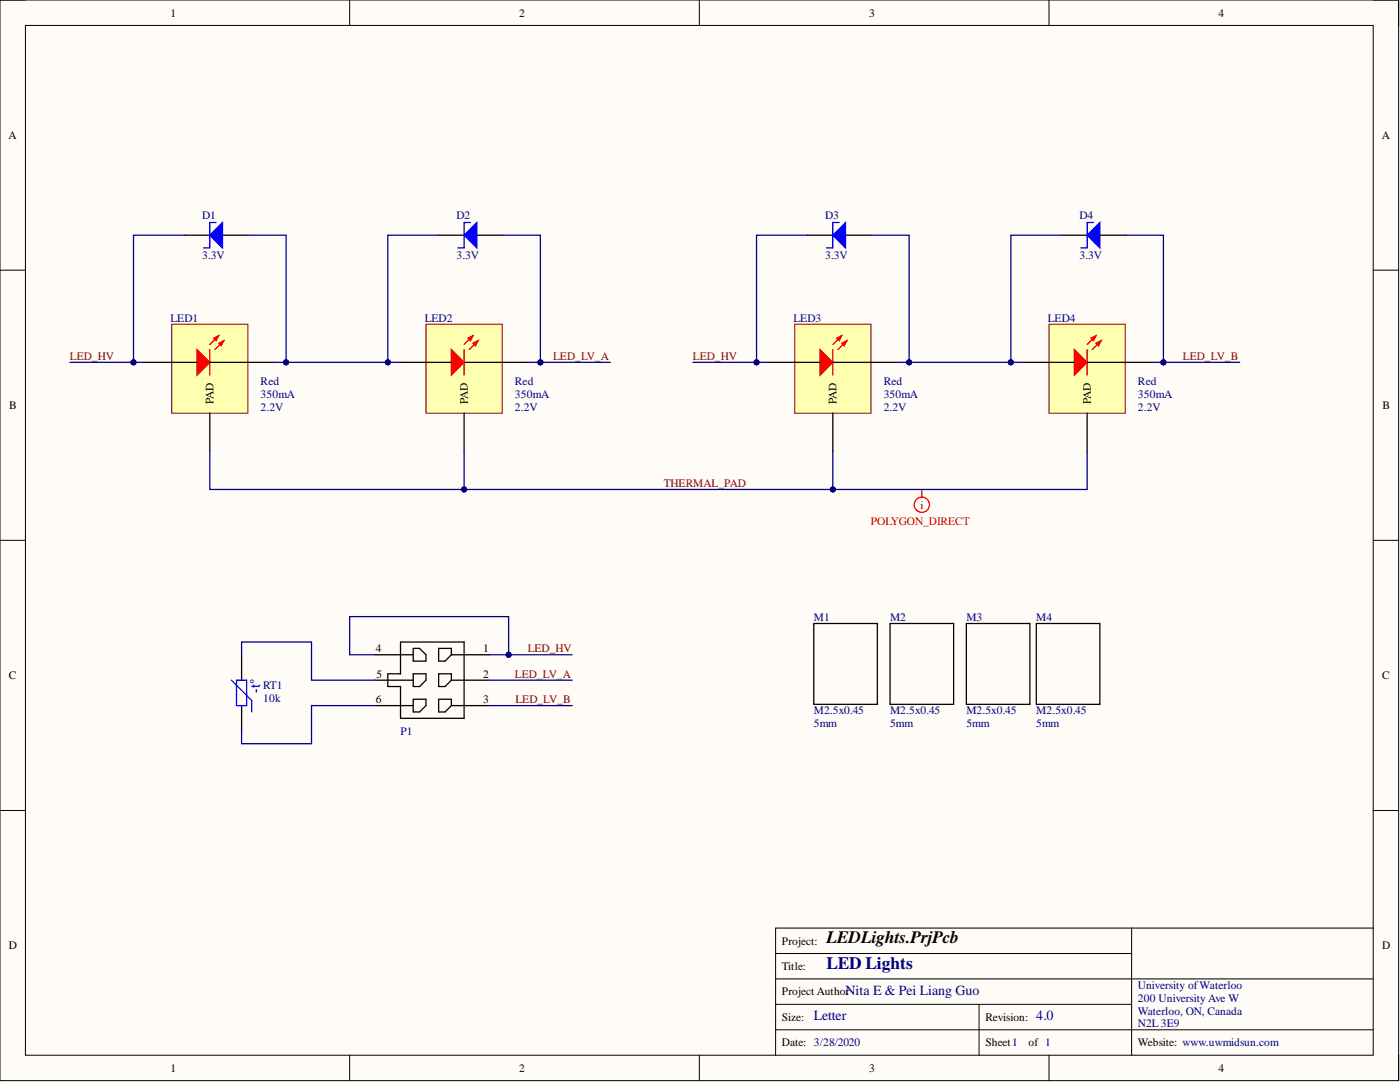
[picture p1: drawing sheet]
<svg xmlns="http://www.w3.org/2000/svg" width="279mm" height="216mm" viewBox="0 0 279 216" stroke-linecap="round" stroke-linejoin="round" font-family="sans-serif">
<path d="M0 0h279.1v215.6h-279.1z" fill-rule="evenodd" fill="#fffcf8"/>
<path d="M0 0h279.1v215.6h-279.1z" fill="none" stroke="#000" stroke-width=".2"/>
<path d="M5.1 5.1h269v205.5h-269z" fill-rule="evenodd" fill="#fffcf8"/>
<g fill="none" stroke="#000" stroke-width=".2">
<path d="M0 0h5.1M5.1 5.1h269v205.5h-269zM69.8 0v5.1M139.6 0v5.1M209.3 0v5.1M274.1 0h5v5.1M0 53.9h5.1M274.1 53.9h5M0 107.8h5.1M274.1 107.8h5M0 161.7h5.1M274.1 161.7h5"/>
<path d="M154.8 195.3h119.3M154.8 190.3h71M225.8 185.2v25.4M274.1 185.2h-119.3v25.4M69.8 210.6v5M139.6 210.6v5M154.8 200.4h71M154.8 205.5h119.3M195.4 200.4v10.2M209.3 210.6v5M279.1 210.6v5"/>
</g>
<path d="M34.3 64.7h15.2v17.7h-15.2z" fill-rule="evenodd" fill="#ffffb0"/>
<path d="M34.3 64.7h15.2v17.7h-15.2z" fill="none" stroke="#800000" stroke-width=".2"/>
<path d="M29.2 72.3h5.1M49.5 72.3h5.1" fill="none" stroke="#000" stroke-width=".25"/>
<path d="M39.3 69.8l2.6 2.5-2.6 2.5z" fill="#f00"/>
<path d="M39.3 69.8l2.6 2.5-2.6 2.5zM43.6 67l-1.7 1.7M44.7 68l-1.8 1.8" fill="none" stroke="#f00" stroke-width=".25"/>
<path d="M43.6 68.5l1.1-.5-.5 1z" fill="#f00"/>
<path d="M43.6 68.5l1.1-.5-.5 1z" fill="none" stroke="#f00" stroke-width=".25"/>
<path d="M42.6 67.5l1-.5-.5 1z" fill="#f00"/>
<path d="M41.9 69.8v5M42.6 67.5l1-.5-.5 1z" fill="none" stroke="#f00" stroke-width=".25"/>
<path d="M36.8 46.9h5.1M44.4 46.9h5.1M34.3 72.3h5M41.9 72.3h7.6M41.9 82.4v7.7" fill="none" stroke="#000" stroke-width=".25"/>
<path d="M41.9 46.9l2.5-2.5v5.1z" fill="#00f"/>
<path d="M41.9 46.9l2.5-2.5v5.1zM43.1 44.4h-1.2v5.1h-1.3" fill="none" stroke="#00f" stroke-width=".25"/>
<path d="M85 64.7h15.2v17.7h-15.2z" fill-rule="evenodd" fill="#ffffb0"/>
<path d="M85 64.7h15.2v17.7h-15.2z" fill="none" stroke="#800000" stroke-width=".2"/>
<path d="M79.9 72.3h5.1M100.2 72.3h5.1" fill="none" stroke="#000" stroke-width=".25"/>
<path d="M90.1 69.8l2.5 2.5-2.5 2.5z" fill="#f00"/>
<path d="M90.1 69.8l2.5 2.5-2.5 2.5zM94.4 67l-1.8 1.7M95.4 68l-1.8 1.8" fill="none" stroke="#f00" stroke-width=".25"/>
<path d="M94.4 68.5l1-.5-.5 1z" fill="#f00"/>
<path d="M94.4 68.5l1-.5-.5 1z" fill="none" stroke="#f00" stroke-width=".25"/>
<path d="M93.4 67.5l1-.5-.5 1z" fill="#f00"/>
<path d="M92.6 69.8v5M93.4 67.5l1-.5-.5 1z" fill="none" stroke="#f00" stroke-width=".25"/>
<path d="M87.5 46.9h5.1M95.2 46.9h5M85 72.3h5.1M92.6 72.3h7.6M92.6 82.4v7.7" fill="none" stroke="#000" stroke-width=".25"/>
<path d="M92.6 46.9l2.6-2.5v5.1z" fill="#00f"/>
<path d="M92.6 46.9l2.6-2.5v5.1zM93.9 44.4h-1.3v5.1h-1.2" fill="none" stroke="#00f" stroke-width=".25"/>
<path d="M158.6 64.7h15.2v17.7h-15.2z" fill-rule="evenodd" fill="#ffffb0"/>
<path d="M158.6 64.7h15.2v17.7h-15.2z" fill="none" stroke="#800000" stroke-width=".2"/>
<path d="M153.5 72.3h5.1M173.8 72.3h5.1" fill="none" stroke="#000" stroke-width=".25"/>
<path d="M163.7 69.8l2.5 2.5-2.5 2.5z" fill="#f00"/>
<path d="M163.7 69.8l2.5 2.5-2.5 2.5zM168 67l-1.8 1.7M169 68l-1.8 1.8" fill="none" stroke="#f00" stroke-width=".25"/>
<path d="M168 68.5l1-.5-.5 1z" fill="#f00"/>
<path d="M168 68.5l1-.5-.5 1z" fill="none" stroke="#f00" stroke-width=".25"/>
<path d="M167 67.5l1-.5-.5 1z" fill="#f00"/>
<path d="M166.2 69.8v5M167 67.5l1-.5-.5 1z" fill="none" stroke="#f00" stroke-width=".25"/>
<path d="M161.1 46.9h5.1M168.7 46.9h5.1M158.6 72.3h5.1M166.2 72.3h7.6M166.2 82.4v7.7" fill="none" stroke="#000" stroke-width=".25"/>
<path d="M166.2 46.9l2.5-2.5v5.1z" fill="#00f"/>
<path d="M166.2 46.9l2.5-2.5v5.1zM167.5 44.4h-1.3v5.1h-1.3" fill="none" stroke="#00f" stroke-width=".25"/>
<path d="M209.3 64.7h15.3v17.7h-15.3z" fill-rule="evenodd" fill="#ffffb0"/>
<path d="M209.3 64.7h15.3v17.7h-15.3z" fill="none" stroke="#800000" stroke-width=".2"/>
<path d="M204.3 72.3h5M224.6 72.3h5" fill="none" stroke="#000" stroke-width=".25"/>
<path d="M214.4 69.8l2.6 2.5-2.6 2.5z" fill="#f00"/>
<path d="M214.4 69.8l2.6 2.5-2.6 2.5zM218.7 67l-1.7 1.7M219.8 68l-1.8 1.8" fill="none" stroke="#f00" stroke-width=".25"/>
<path d="M218.7 68.5l1.1-.5-.6 1z" fill="#f00"/>
<path d="M218.7 68.5l1.1-.5-.6 1z" fill="none" stroke="#f00" stroke-width=".25"/>
<path d="M217.7 67.5l1-.5-.5 1z" fill="#f00"/>
<path d="M217 69.8v5M217.7 67.5l1-.5-.5 1z" fill="none" stroke="#f00" stroke-width=".25"/>
<path d="M211.9 46.9h5.1M219.5 46.9h5.1M209.3 72.3h5.1M217 72.3h7.6M217 82.4v7.7" fill="none" stroke="#000" stroke-width=".25"/>
<path d="M217 46.9l2.5-2.5v5.1z" fill="#00f"/>
<path d="M217 46.9l2.5-2.5v5.1zM218.2 44.4h-1.2v5.1h-1.3M46.2 135.7l4 4.1v2.3M47.2 135.7h2v5.1h-2z" fill="none" stroke="#00f" stroke-width=".25"/>
<g fill="none" stroke="#000" stroke-width=".25">
<path d="M48.2 130.6v5.1M74.9 130.6h7.6M74.9 135.7h7.6M79.9 128.1h12.7v15.2h-12.7v-6.3h-2.5v-2.5h2.5zM82.5 134.5h2.5v1.2l-1.3 1.3h-1.2zM82.5 129.4h1.2l1.3 1.2v1.3h-2.5zM82.5 139.5h2.5v1.3l-1.3 1.3h-1.2zM87.5 134.5h2.6v1.2l-1.3 1.3h-1.3zM87.5 129.4h2.6v1.2l-1.3 1.3h-1.3zM87.5 139.5h2.6v1.3l-1.3 1.3h-1.3zM90.1 130.6h7.6M90.1 135.7h7.6"/>
<path d="M162.4 124.4h12.7v16.1h-12.7zM177.6 124.4h12.7v16.1h-12.7zM192.9 124.4h12.6v16.1h-12.6zM206.8 124.4h12.7v16.1h-12.7zM48.2 140.8v5.1M74.9 140.8h7.6M90.1 140.8h7.6"/>
</g>
<g fill="none" stroke="#f00" stroke-width=".25">
<path d="M184 97.7v1.5"/>
<circle cx="184" cy="100.7" r="1.52"/>
</g>
<path d="M92.6 90.1v7.6" fill="none" stroke="#000080" stroke-width=".25"/>
<circle cx="92.6" cy="97.7" r=".51" fill="#000080"/>
<circle cx="92.6" cy="97.7" r=".51" fill="none" stroke="#000080" stroke-width=".2"/>
<path d="M14 72.3h12.6" fill="none" stroke="#000080" stroke-width=".25"/>
<circle cx="26.6" cy="72.3" r=".51" fill="#000080"/>
<circle cx="26.6" cy="72.3" r=".51" fill="none" stroke="#000080" stroke-width=".2"/>
<path d="M36.8 46.9h-10.2v25.4h2.6" fill="none" stroke="#000080" stroke-width=".25"/>
<circle cx="26.6" cy="72.3" r=".51" fill="#000080"/>
<circle cx="26.6" cy="72.3" r=".51" fill="none" stroke="#000080" stroke-width=".2"/>
<path d="M41.9 90.1v7.6h175.1v-7.6" fill="none" stroke="#000080" stroke-width=".25"/>
<circle cx="92.6" cy="97.7" r=".51" fill="#000080"/>
<circle cx="92.6" cy="97.7" r=".51" fill="none" stroke="#000080" stroke-width=".2"/>
<circle cx="166.2" cy="97.7" r=".51" fill="#000080"/>
<circle cx="166.2" cy="97.7" r=".51" fill="none" stroke="#000080" stroke-width=".2"/>
<path d="M49.5 46.9h7.6v25.4h-2.5M48.2 130.6v-2.5h14v7.6h12.7M74.9 140.8h-12.7v7.6h-14v-2.5" fill="none" stroke="#000080" stroke-width=".25"/>
<circle cx="57.1" cy="72.3" r=".51" fill="#000080"/>
<circle cx="57.1" cy="72.3" r=".51" fill="none" stroke="#000080" stroke-width=".2"/>
<path d="M57.1 72.3h20.3" fill="none" stroke="#000080" stroke-width=".25"/>
<circle cx="77.4" cy="72.3" r=".51" fill="#000080"/>
<circle cx="77.4" cy="72.3" r=".51" fill="none" stroke="#000080" stroke-width=".2"/>
<circle cx="57.1" cy="72.3" r=".51" fill="#000080"/>
<circle cx="57.1" cy="72.3" r=".51" fill="none" stroke="#000080" stroke-width=".2"/>
<path d="M74.9 130.6h-5.1v-7.6h31.7v7.6" fill="none" stroke="#000080" stroke-width=".25"/>
<circle cx="101.5" cy="130.6" r=".51" fill="#000080"/>
<circle cx="101.5" cy="130.6" r=".51" fill="none" stroke="#000080" stroke-width=".2"/>
<path d="M87.5 46.9h-10.1v25.4h2.5" fill="none" stroke="#000080" stroke-width=".25"/>
<circle cx="77.4" cy="72.3" r=".51" fill="#000080"/>
<circle cx="77.4" cy="72.3" r=".51" fill="none" stroke="#000080" stroke-width=".2"/>
<path d="M97.7 130.6h16.5M97.7 135.7h16.5M97.7 140.8h16.5" fill="none" stroke="#000080" stroke-width=".25"/>
<circle cx="101.5" cy="130.6" r=".51" fill="#000080"/>
<circle cx="101.5" cy="130.6" r=".51" fill="none" stroke="#000080" stroke-width=".2"/>
<path d="M100.2 46.9h7.6v25.4h-2.5" fill="none" stroke="#000080" stroke-width=".25"/>
<circle cx="107.8" cy="72.3" r=".51" fill="#000080"/>
<circle cx="107.8" cy="72.3" r=".51" fill="none" stroke="#000080" stroke-width=".2"/>
<path d="M107.8 72.3h14" fill="none" stroke="#000080" stroke-width=".25"/>
<circle cx="107.8" cy="72.3" r=".51" fill="#000080"/>
<circle cx="107.8" cy="72.3" r=".51" fill="none" stroke="#000080" stroke-width=".2"/>
<path d="M138.3 72.3h12.7" fill="none" stroke="#000080" stroke-width=".25"/>
<circle cx="151" cy="72.3" r=".51" fill="#000080"/>
<circle cx="151" cy="72.3" r=".51" fill="none" stroke="#000080" stroke-width=".2"/>
<path d="M161.1 46.9h-10.1v25.4h2.5" fill="none" stroke="#000080" stroke-width=".25"/>
<circle cx="151" cy="72.3" r=".51" fill="#000080"/>
<circle cx="151" cy="72.3" r=".51" fill="none" stroke="#000080" stroke-width=".2"/>
<path d="M173.8 46.9h7.6v25.4h-2.5" fill="none" stroke="#000080" stroke-width=".25"/>
<circle cx="181.4" cy="72.3" r=".51" fill="#000080"/>
<circle cx="181.4" cy="72.3" r=".51" fill="none" stroke="#000080" stroke-width=".2"/>
<path d="M181.4 72.3h20.3" fill="none" stroke="#000080" stroke-width=".25"/>
<circle cx="201.7" cy="72.3" r=".51" fill="#000080"/>
<circle cx="201.7" cy="72.3" r=".51" fill="none" stroke="#000080" stroke-width=".2"/>
<circle cx="181.4" cy="72.3" r=".51" fill="#000080"/>
<circle cx="181.4" cy="72.3" r=".51" fill="none" stroke="#000080" stroke-width=".2"/>
<path d="M211.9 46.9h-10.2v25.4h2.6" fill="none" stroke="#000080" stroke-width=".25"/>
<circle cx="201.7" cy="72.3" r=".51" fill="#000080"/>
<circle cx="201.7" cy="72.3" r=".51" fill="none" stroke="#000080" stroke-width=".2"/>
<path d="M224.6 46.9h7.6v25.4h-2.6" fill="none" stroke="#000080" stroke-width=".25"/>
<circle cx="232.2" cy="72.3" r=".51" fill="#000080"/>
<circle cx="232.2" cy="72.3" r=".51" fill="none" stroke="#000080" stroke-width=".2"/>
<path d="M232.2 72.3h15.2" fill="none" stroke="#000080" stroke-width=".25"/>
<circle cx="232.2" cy="72.3" r=".51" fill="#000080"/>
<circle cx="232.2" cy="72.3" r=".51" fill="none" stroke="#000080" stroke-width=".2"/>
<path d="M166.2 90.1v7.6" fill="none" stroke="#000080" stroke-width=".25"/>
<circle cx="166.2" cy="97.7" r=".51" fill="#000080"/>
<circle cx="166.2" cy="97.7" r=".51" fill="none" stroke="#000080" stroke-width=".2"/>
<text font-size="3.5" x="164.9" y="188.2">LEDLights.PrjPcb</text>
<text font-size="3.5" fill="#000080" x="164.9" y="193.3">LED Lights</text>
<g font-size="2.8" fill="#000080">
<text x="162.4" y="203.6">Letter</text>
<text x="168.7" y="198.5">Nita E &amp; Pei Liang Guo</text>
<text x="206.8" y="203.6">4.0</text>
</g>
<text font-size="2.7" fill="#00f" x="51.9" y="138.3" transform="rotate(-90 51.9 138.3)">-t°</text>
<g font-size="2.3">
<text x="34" y="3.3">1</text>
<text x="103.6" y="3.3">2</text>
<text x="173.5" y="3.3">3</text>
<text x="243.2" y="3.3">4</text>
<text x="1.7" y="27.7">A</text>
<text x="275.7" y="27.7">A</text>
<text x="1.9" y="81.6">B</text>
<text x="42.6" y="80.7" transform="rotate(-90 42.6 80.7)">PAD</text>
<text x="93.4" y="80.7" transform="rotate(-90 93.4 80.7)">PAD</text>
<text x="167" y="80.7" transform="rotate(-90 167 80.7)">PAD</text>
<text x="217.7" y="80.7" transform="rotate(-90 217.7 80.7)">PAD</text>
<text x="275.9" y="81.6">B</text>
<text x="75" y="130.1">4</text>
<text x="96.4" y="130.1">1</text>
<text x="1.8" y="135.6">C</text>
<text x="75.1" y="135.2">5</text>
<text x="96.4" y="135.2">2</text>
<text x="275.8" y="135.6">C</text>
<text x="75" y="140.3">6</text>
<text x="96.4" y="140.3">3</text>
<text x="1.8" y="189.4">D</text>
<text x="156.1" y="188.5">Project:</text>
<text x="275.8" y="189.4">D</text>
<text x="156.1" y="193.6">Title:</text>
<text x="156.1" y="203.7">Size:</text>
<text x="156.1" y="198.6">Project Author</text>
<text x="196.7" y="203.7">Revision:</text>
<text x="156.1" y="208.8">Date: 3/28/2020</text>
<text x="196.7" y="208.8">Sheet1</text>
<text x="205.3" y="208.8">of 1</text>
<text x="227.1" y="208.8">Website: www.uwmidsun.com</text>
<text x="34" y="213.9">1</text>
<text x="103.6" y="213.9">2</text>
<text x="173.5" y="213.9">3</text>
<text x="243.2" y="213.9">4</text>
</g>
<g font-size="2.3" fill="#000080">
<text x="40.3" y="43.6">D1</text>
<text x="91.1" y="43.6">D2</text>
<text x="164.7" y="43.6">D3</text>
<text x="215.4" y="43.6">D4</text>
<text x="40.3" y="51.8">3.3V</text>
<text x="91.1" y="51.8">3.3V</text>
<text x="164.7" y="51.8">3.3V</text>
<text x="215.4" y="51.8">3.3V</text>
<text x="34" y="64.2">LED1</text>
<text x="84.8" y="64.2">LED2</text>
<text x="158.3" y="64.2">LED3</text>
<text x="209.1" y="64.2">LED4</text>
<text x="52" y="76.9">Red</text>
<text x="102.8" y="76.9">Red</text>
<text x="176.4" y="76.9">Red</text>
<text x="227.1" y="76.9">Red</text>
<text x="52" y="79.4">350mA</text>
<text x="52" y="81.9">2.2V</text>
<text x="102.8" y="79.4">350mA</text>
<text x="102.8" y="81.9">2.2V</text>
<text x="176.4" y="79.4">350mA</text>
<text x="176.4" y="81.9">2.2V</text>
<text x="227.1" y="79.4">350mA</text>
<text x="227.1" y="81.9">2.2V</text>
<text x="162.4" y="123.9">M1</text>
<text x="177.6" y="123.9">M2</text>
<text x="192.9" y="123.9">M3</text>
<text x="206.8" y="123.9">M4</text>
<text x="52.5" y="137.5">RT1</text>
<text x="52.5" y="140">10k</text>
<text x="162.4" y="142.6">M2.5x0.45</text>
<text x="177.6" y="142.6">M2.5x0.45</text>
<text x="192.9" y="142.6">M2.5x0.45</text>
<text x="206.8" y="142.6">M2.5x0.45</text>
<text x="79.9" y="146.6">P1</text>
<text x="162.4" y="145.1">5mm</text>
<text x="177.6" y="145.1">5mm</text>
<text x="192.9" y="145.1">5mm</text>
<text x="206.8" y="145.1">5mm</text>
<text x="227.1" y="197.4">University ofWaterloo</text>
<text x="227.1" y="199.9">200 University Ave W</text>
<text x="227.1" y="202.4">Waterloo, ON, Canada</text>
<text x="227.1" y="205">N2L3E9</text>
</g>
<g font-size="2.3" fill="#800000">
<text x="14" y="71.8">LED_HV</text>
<text x="110.4" y="71.8">LED_LV_A</text>
<text x="138.3" y="71.8">LED_HV</text>
<text x="236.1" y="71.8">LED_LV_B</text>
<text x="132.5" y="97.2">THERMAL_PAD</text>
<text x="105.3" y="130.1">LED_HV</text>
<text x="102.8" y="135.2">LED_LV_A</text>
<text x="102.9" y="140.3">LED_LV_B</text>
</g>
<g font-size="2.3" fill="#f00">
<text x="183.7" y="101.5">i</text>
<text x="173.8" y="104.8">POLYGON_DIRECT</text>
</g>
</svg>
